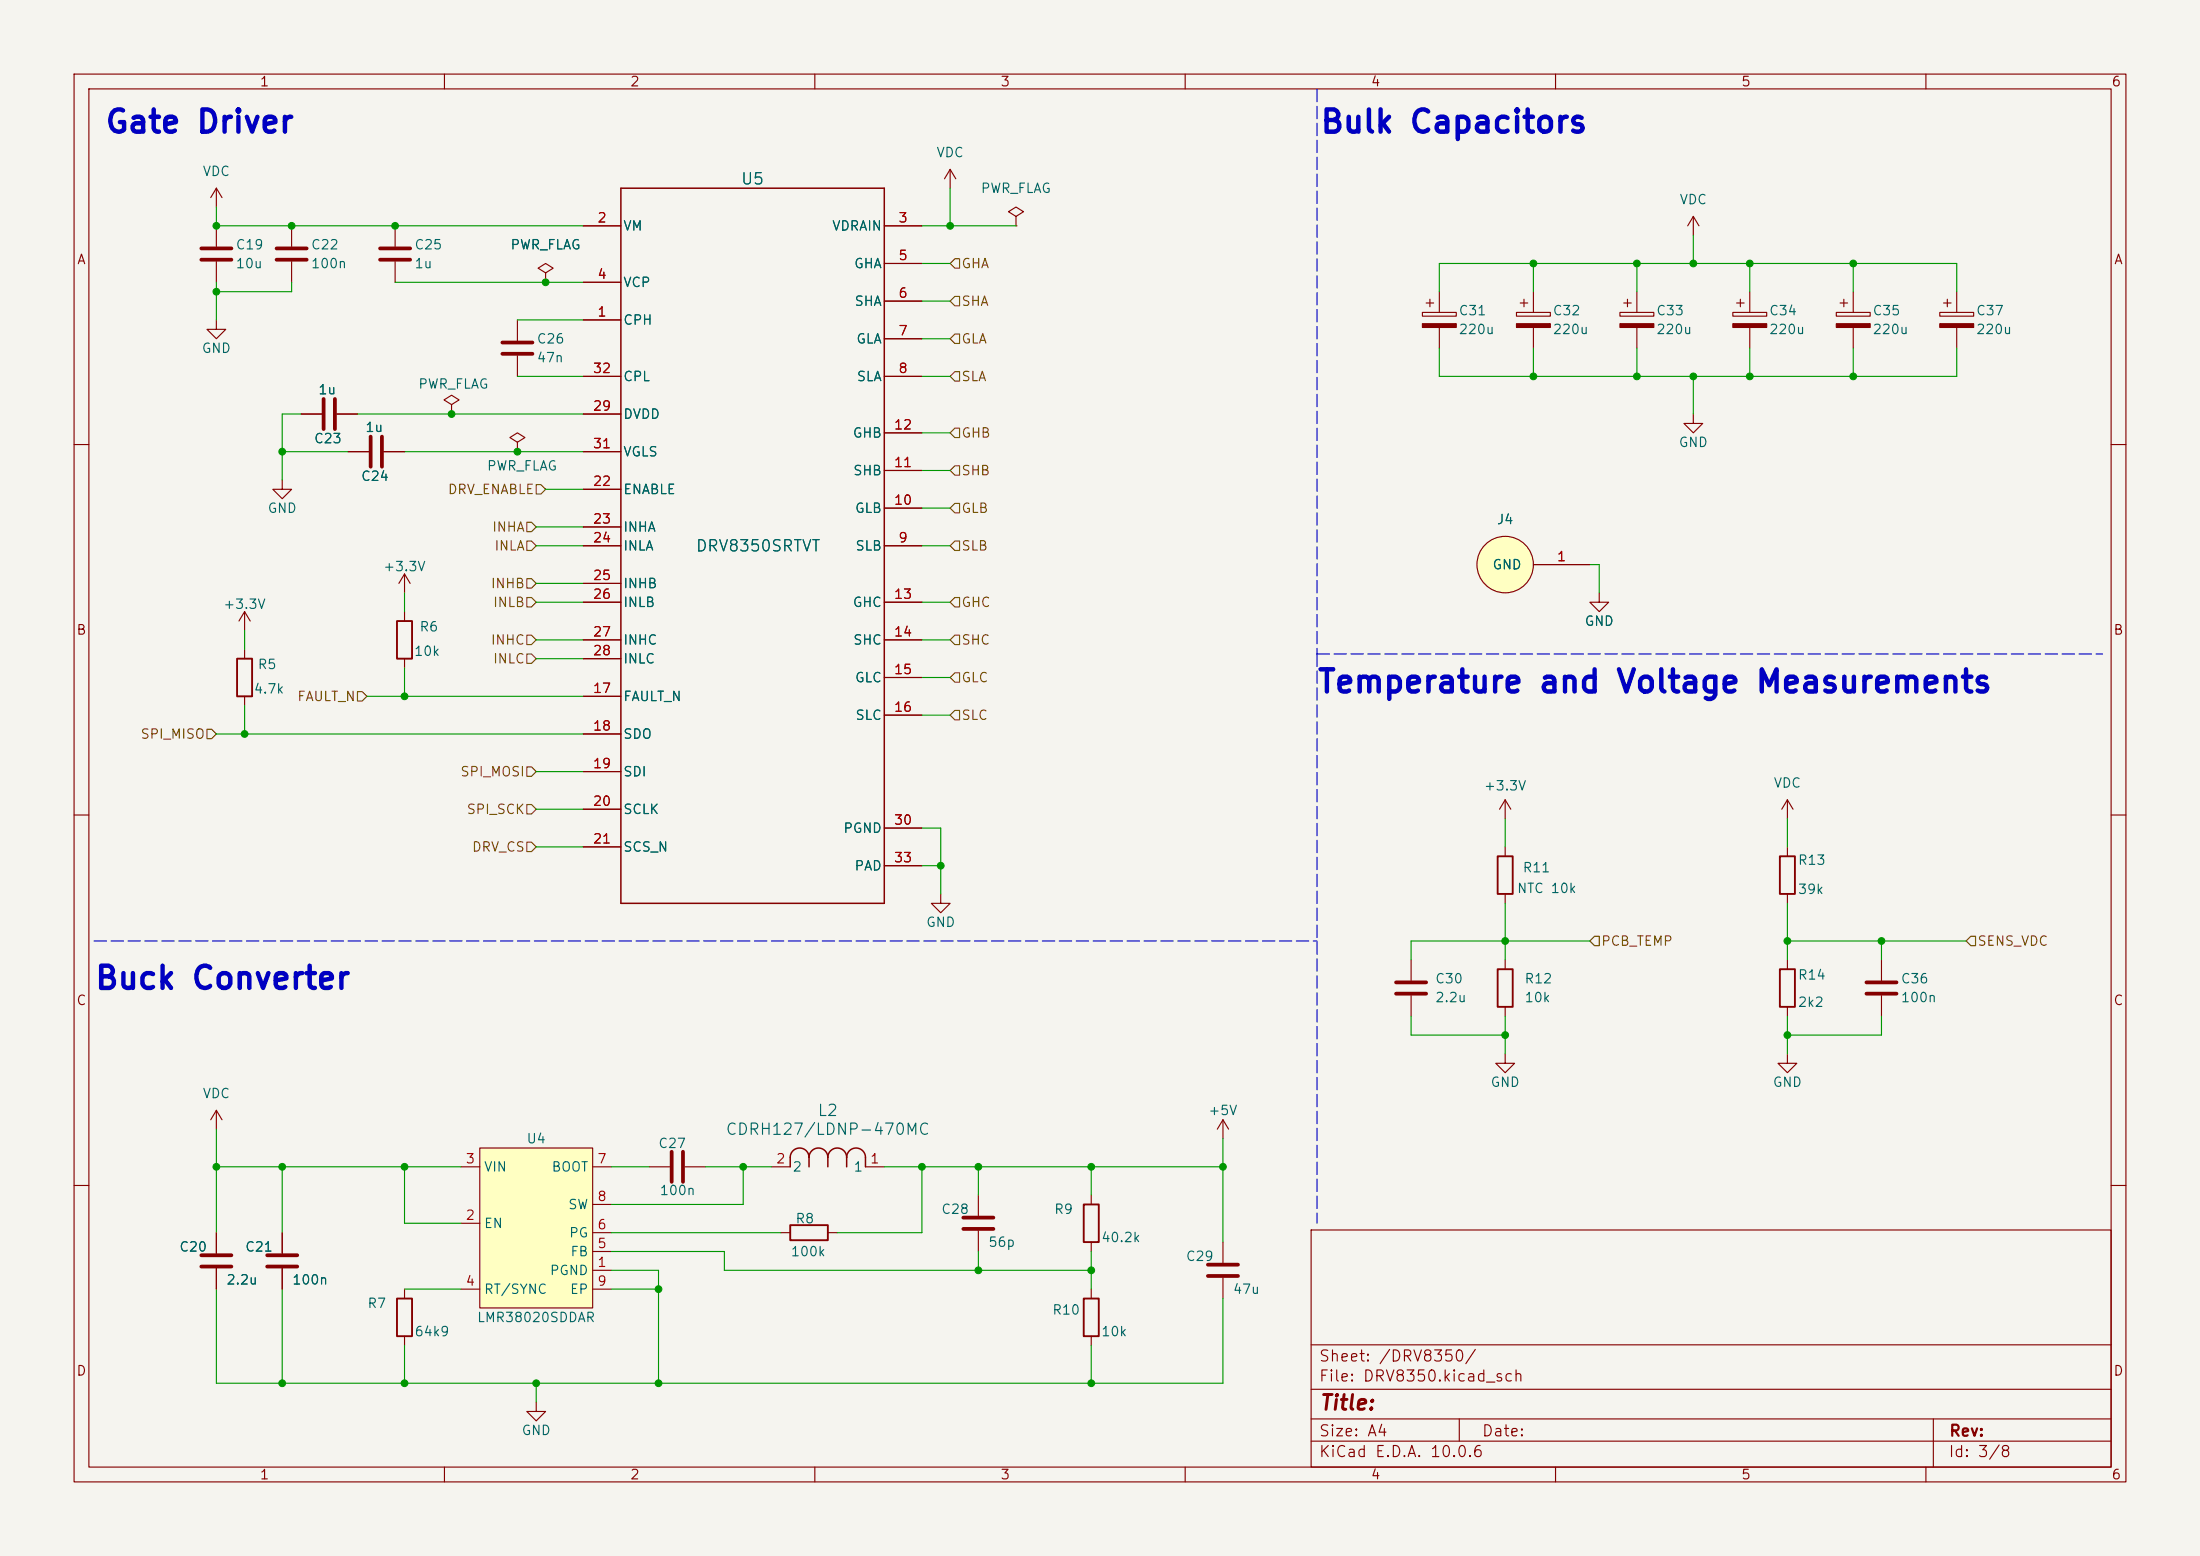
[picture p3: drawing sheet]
<svg xmlns="http://www.w3.org/2000/svg" width="297mm" height="210mm" viewBox="0 0 297 210" stroke-linecap="round" stroke-linejoin="round" font-family="sans-serif">
<path d="M0 0h297v210h-297z" fill="#f5f4ef" stroke="#f5f4ef" stroke-width=".14"/>
<g fill="none" stroke="#840000" stroke-width=".15">
<path d="M10 10h277v190h-277zM12 12h273v186h-273zM60 10v2M110 10v2M160 10v2M210 10v2M260 10v2M29.2 25.4l-.8 1.3M29.2 25.4l.8 1.3M29.2 25.4v2.5M29.2 30.5v2.8M29.2 35.3v2.8"/>
<path d="M250.2 39.4v2.8M264.2 39.4v2.8M40.6 55.9h2.8M45.5 55.9h2.8M61 54.6l1-.6-1-.7-1.1 .7 1.1 .6v1.3M61 55.9h.1M69.8 59.7l1.1-.6-1.1-.7-1 .7 1 .6v1.3M69.8 43.2v2.8M69.8 48v2.8M247.9 42.2h4.6v.5h-4.6zM248.4 40.9h1M248.9 40.4v1"/>
<path d="M250.2 44.2v2.8M261.9 42.2h4.5v.5h-4.5zM262.4 40.9h1M262.9 40.4v1M264.2 44.2v2.8M10 60h2M38.1 64.8v1.2h1.3l-1.3 1.3-1.3-1.3h1.3M54.6 77.5l-.8 1.2M54.6 77.5l.8 1.2M54.6 77.5v2.5M69.8 61h.1M285 60h2"/>
<path d="M10 110h2M203.2 108l-.8 1.2M203.2 108l.8 1.2M203.2 108v2.5M203.2 114.3v1.3M241.3 108v2.5M241.3 114.3v1.3M241.3 108l-.8 1.2M241.3 108l.8 1.2M285 110h2M190.5 129.5v2.8M190.5 134.4v2.8"/>
<path d="M203.2 120.7v1.2M241.3 120.7v1.2M241.3 142.2v1.3h1.3l-1.3 1.3-1.3-1.3h1.3M10 160h2M165.1 167.6v2.8M165.1 172.5v2.8M177 166h108v32h-108zM285 160h2M60 198v2M110 198v2M160 198v2M177 194.5h108"/>
<path d="M177 191.5h108M177 187.5h108M177 181.5h108M197 191.5v3M210 198v2M260 198v2M261 191.5v6.5"/>
</g>
<g fill="#840000" stroke="#840000" stroke-width=".15">
<path d="M247.9 43.7h4.6v.5h-4.6z"/>
<path d="M261.9 43.7h4.5v.5h-4.5z"/>
</g>
<path d="M27.2 33.5h4M27.2 35.1h4M43.7 53.8v4.1M45.2 53.8v4.1M67.8 46.2h4.1M67.8 47.8h4.1M188.5 132.6h4M188.5 134.1h4M163.1 170.7h4M163.1 172.2h4" fill="none" stroke="#840000" stroke-width=".51"/>
<path d="M202.2 115.6h2v5.1h-2zM240.3 115.6h2v5.1h-2z" fill="none" stroke="#840000" stroke-width=".25"/>
<path d="M64.8 154.9h15.2v21.6h-15.2z" fill="#ffffc2"/>
<g fill="none" stroke="#840000" stroke-width=".15">
<path d="M39.4 30.5v2.8M39.4 35.3v2.8M53.3 30.5v2.8M53.3 35.3v2.8M73.7 36.8l1-.6-1-.6-1.1 .6 1.1 .6v1.3M73.7 38.1h.1M78.7 30.5h5.1M78.7 38.1h5.1M119.4 30.5h5.1M119.4 35.6h5.1M128.3 22.9l-.8 1.2M128.3 22.9l.7 1.2"/>
<path d="M128.3 22.9v2.5M137.2 29.2l1-.6-1-.7-1.1 .7 1.1 .6v1.3M137.2 30.5h.1M194.3 39.4v2.8M207 39.4v2.8M221 39.4v2.8M228.6 29.2l-.8 1.3M228.6 29.2l.8 1.3M228.6 29.2v2.6M236.2 39.4v2.8M29.2 43.2v1.3h1.3l-1.3 1.2-1.3-1.2h1.3M40.6 55.9h2.8"/>
<path d="M45.5 55.9h2.8M78.7 43.2h5.1M78.7 50.8h5.1M78.7 55.9h5.1M119.4 40.6h5.1M119.4 45.7h5.1M119.4 50.8h5.1M119.4 58.4h5.1M192 42.2h4.6v.5h-4.6zM192.5 40.9h1M193 40.4v1M194.3 44.2v2.8"/>
<path d="M204.7 42.2h4.6v.5h-4.6zM205.2 40.9h1M205.7 40.4v1M207 44.2v2.8M218.7 42.2h4.6v.5h-4.6zM219.2 40.9h1M219.7 40.4v1M221 44.2v2.8M228.6 55.9v1.3h1.3l-1.3 1.2-1.3-1.2h1.3M233.9 42.2h4.6v.5h-4.6zM234.4 40.9h1.1M234.9 40.4v1"/>
<path d="M236.2 44.2v2.8M47 61h2.8M51.8 61h2.8M78.7 61h5.1M78.7 73.7h5.1M78.7 66h5.1M78.7 71.1h5.1M78.7 78.7h5.1M119.4 73.7h5.1M119.4 68.6h5.1M119.4 63.5h5.1M207 76.2h7.6"/>
<path d="M33 82.6l-.7 1.2M33 82.6l.8 1.2M33 82.6v2.5M33 87.6v1.3M33 94v1.3M54.6 82.6v1.2M54.6 88.9v1.3M78.7 81.3h5.1M78.7 86.4h5.1M78.7 94h5.1M78.7 99.1h5.1M78.7 88.9h5.1"/>
<path d="M119.4 81.3h5.1M119.4 86.4h5.1M119.4 91.4h5.1M119.4 96.5h5.1M215.9 80v1.3h1.3l-1.3 1.3-1.3-1.3h1.3M78.7 104.1h5.1M78.7 109.2h5.1M78.7 114.3h5.1M119.4 111.8h5.1M119.4 116.8h5.1M127 120.7v1.2h1.3l-1.3 1.3-1.3-1.3h1.3M203.2 129.5v1.3"/>
<path d="M203.2 135.9v1.3M241.3 129.5v1.3M241.3 135.9v1.3M254 129.5v2.8M254 134.4v2.8M29.2 149.9v2.5M29.2 149.9l-.8 1.2M29.2 149.9l.8 1.2M62.2 157.5h2.6M64.8 154.9h15.2v21.6h-15.2zM80 157.5h2.5M87.6 157.5h2.8"/>
<path d="M92.5 157.5h2.7M104.1 157.5h2.6M116.8 157.5h2.6M165.1 151.1l-.8 1.3M165.1 151.1l.8 1.3M165.1 151.1v2.6M203.2 142.2v1.3h1.3l-1.3 1.3-1.3-1.3h1.3M29.2 166.4v2.8M29.2 171.2v2.8M38.1 166.4v2.8M38.1 171.2v2.8M54.6 174v1.3"/>
<path d="M62.2 165.1h2.6M62.2 174h2.6M80 171.5h2.5M80 174h2.5M80 168.9h2.5M80 166.4h2.5M80 162.6h2.5M105.4 166.4h1.3M111.8 166.4h1.2M132.1 161.3v2.8M132.1 166.1v2.8M147.3 161.3v1.3"/>
<path d="M147.3 167.6v1.3M147.3 174v1.3M54.6 180.3v1.3M72.4 189.2v1.3h1.3l-1.3 1.3-1.3-1.3h1.3M147.3 180.3v1.3"/>
<circle cx="203.2" cy="76.2" r="3.8"/>
</g>
<g fill="none" stroke="#840000" stroke-width=".51">
<path d="M37.3 33.5h4.1M37.3 35.1h4.1M51.3 33.5h4.1M51.3 35.1h4.1M50 58.9v4.1M51.6 58.9v4.1M252 132.6h4M252 134.1h4M90.7 155.4v4.1M92.2 155.4v4.1M27.2 169.4h4M27.2 170.9h4"/>
<path d="M36.1 169.4h4M36.1 170.9h4M130 164.3h4.1M130 165.9h4.1"/>
</g>
<path d="M32 88.9h2v5.1h-2zM53.6 83.8h2v5.1h-2zM202.2 130.8h2v5.1h-2zM240.3 130.8h2v5.1h-2zM53.6 175.3h2v5h-2zM106.7 165.4h5.1v2h-5.1zM146.3 162.6h2v5h-2zM146.3 175.3h2v5h-2z" fill="none" stroke="#840000" stroke-width=".25"/>
<path d="M83.8 25.4h35.6v96.5h-35.6zM109.2 156.2a1.27 1.27 0 0 0-1.3-1.3 1.27 1.27 0 0 0-1.2 1.3v1.3M109.2 156.2a1.27 1.27 0 0 1 1.3-1.3 1.27 1.27 0 0 1 1.3 1.3M109.2 156.2v1.3M111.8 156.2a1.27 1.27 0 0 1 1.2-1.3 1.27 1.27 0 0 1 1.3 1.3M111.8 156.2v1.3M114.3 156.2a1.27 1.27 0 0 1 1.3-1.3 1.27 1.27 0 0 1 1.2 1.3v1.3M114.3 156.2v1.3" fill="none" stroke="#840000" stroke-width=".2"/>
<g fill="#840000" stroke="#840000" stroke-width=".15">
<path d="M233.9 43.7h4.6v.5h-4.6z"/>
<path d="M204.7 43.7h4.6v.5h-4.6z"/>
<path d="M218.7 43.7h4.6v.5h-4.6z"/>
<path d="M192 43.7h4.6v.5h-4.6z"/>
</g>
<circle cx="203.2" cy="76.2" r="3.8" fill="#ffffc2" stroke="#ffffc2" stroke-width=".14"/>
<g fill="none" stroke="#725600" stroke-width=".15">
<path d="M128.9 34.9h.6v1.3h-.6l-.6-.6zM128.9 45.1h.6v1.3h-.6l-.6-.7zM128.9 40h.6v1.3h-.6l-.6-.7zM128.9 50.2h.6v1.2h-.6l-.6-.6zM128.9 57.8h.6v1.3h-.6l-.6-.7zM71.1 73h.7l.6 .7-.6 .6h-.7zM71.1 78.1h.7l.6 .6-.6 .7h-.7zM71.1 70.5h.7l.6 .6-.6 .7h-.7zM72.4 65.4h.6l.7 .6-.7 .7h-.6zM128.9 67.9h.6v1.3h-.6l-.6-.6zM128.9 62.9h.6v1.2h-.6l-.6-.6zM128.9 73h.6v1.3h-.6l-.6-.6z"/>
<path d="M27.9 98.4h.7l.6 .7-.6 .6h-.7zM48.3 93.3h.6l.6 .7-.6 .6h-.6zM71.1 88.3h.7l.6 .6-.6 .6h-.7zM71.1 80.6h.7l.6 .7-.6 .6h-.7zM71.1 85.7h.7l.6 .7-.6 .6h-.7zM128.9 90.8h.6v1.3h-.6l-.6-.7zM128.9 95.9h.6v1.3h-.6l-.6-.7zM128.9 85.7h.6v1.3h-.6l-.6-.6zM128.9 80.6h.6v1.3h-.6l-.6-.6zM71.1 103.5h.7l.6 .6-.6 .7h-.7zM71.1 108.6h.7l.6 .6-.6 .7h-.7zM71.1 113.7h.7l.6 .6-.6 .6h-.7z"/>
<path d="M215.3 126.4h.6v1.2h-.6l-.7-.6zM266.1 126.4h.6v1.2h-.6l-.7-.6z"/>
</g>
<path d="M177.8 12.1v76.2M177.8 88.3h106M177.8 88.3v76.8M12.7 127h165.1" fill="none" stroke="#0000c2" stroke-width=".15" stroke-dasharray="1.7 .6"/>
<g fill="none" stroke="#009600" stroke-width=".15">
<path d="M29.2 27.9v2.6h49.5M29.2 38.1v5.1M39.4 38.1v1.3h-10.2M53.3 38.1h25.4M124.5 30.5h12.7M124.5 35.6h3.8M128.3 25.4v5.1M194.3 39.4v-3.8h69.9v3.8M207 35.6v3.8M221 35.6v3.8M228.6 31.8v3.8M236.2 35.6v3.8"/>
<path d="M250.2 35.6v3.8M40.6 55.9h-2.5v8.9M48.3 55.9h30.4M69.8 50.8h8.9M69.8 43.2h8.9M124.5 50.8h3.8M124.5 58.4h3.8M124.5 45.7h3.8M124.5 40.6h3.8M194.3 47v3.8h69.9v-3.8M207 47v3.8M221 47v3.8"/>
<path d="M228.6 50.8v5.1M236.2 47v3.8M250.2 47v3.8M38.1 61h8.9M54.6 61h24.1M72.4 71.1h6.3M72.4 73.7h6.3M72.4 78.7h6.3M73.7 66h5M124.5 73.7h3.8M124.5 63.5h3.8M124.5 68.6h3.8"/>
<path d="M214.6 76.2h1.3v3.8M29.2 99.1h49.5M33 85.1v2.5M33 95.3v3.8M49.5 94h29.2M54.6 80v2.6M54.6 90.2v3.8M72.4 88.9h6.3M72.4 81.3h6.3M72.4 86.4h6.3M124.5 81.3h3.8M124.5 86.4h3.8"/>
<path d="M124.5 91.4h3.8M124.5 96.5h3.8M72.4 114.3h6.3M72.4 104.1h6.3M72.4 109.2h6.3M124.5 116.8h2.5M124.5 111.8h2.5v8.9M203.2 110.5v3.8M241.3 110.5v3.8M190.5 137.2v2.5h12.7M203.2 121.9v7.6M203.2 137.2v5"/>
<path d="M214.6 127h-24.1v2.5M241.3 127h24.1M241.3 121.9v7.6M241.3 137.2v5M254 137.2v2.5h-12.7M254 127v2.5M29.2 152.4v14M29.2 157.5h33M38.1 157.5v8.9M54.6 157.5v7.6h7.6M82.5 157.5h5.1M95.2 157.5h8.9"/>
<path d="M100.3 157.5v5.1h-17.8M119.4 157.5h45.7M124.5 157.5v8.9h-11.5M132.1 157.5v3.8M147.3 157.5v3.8M165.1 153.7v13.9M29.2 174v12.7h135.9v-11.4M38.1 174v12.7M54.6 174h7.6M82.5 171.5h6.4v15.2M82.5 168.9h15.3v2.6h49.5M82.5 166.4h22.9"/>
<path d="M82.5 174h6.4M132.1 168.9v2.6M147.3 168.9v5.1M54.6 181.6v5.1M72.4 186.7v2.5M147.3 181.6v5.1"/>
</g>
<g fill="#009600" stroke="#009600" stroke-width=".14">
<circle cx="29.2" cy="30.5" r=".46"/>
<circle cx="39.4" cy="30.5" r=".46"/>
<circle cx="61" cy="55.9" r=".46"/>
<circle cx="69.8" cy="61" r=".46"/>
<circle cx="38.1" cy="61" r=".46"/>
<circle cx="53.3" cy="30.5" r=".46"/>
<circle cx="29.2" cy="39.4" r=".46"/>
<circle cx="73.7" cy="38.1" r=".46"/>
<circle cx="250.2" cy="35.6" r=".46"/>
<circle cx="250.2" cy="50.8" r=".46"/>
<circle cx="228.6" cy="35.6" r=".46"/>
<circle cx="236.2" cy="35.6" r=".46"/>
<circle cx="228.6" cy="50.8" r=".46"/>
<circle cx="236.2" cy="50.8" r=".46"/>
<circle cx="254" cy="127" r=".46"/>
<circle cx="241.3" cy="127" r=".46"/>
<circle cx="132.1" cy="171.5" r=".46"/>
<circle cx="147.3" cy="157.5" r=".46"/>
<circle cx="132.1" cy="157.5" r=".46"/>
<circle cx="147.3" cy="171.5" r=".46"/>
<circle cx="165.1" cy="157.5" r=".46"/>
<circle cx="124.5" cy="157.5" r=".46"/>
<circle cx="127" cy="116.8" r=".46"/>
<circle cx="29.2" cy="157.5" r=".46"/>
<circle cx="38.1" cy="157.5" r=".46"/>
<circle cx="54.6" cy="157.5" r=".46"/>
<circle cx="38.1" cy="186.7" r=".46"/>
<circle cx="54.6" cy="186.7" r=".46"/>
<circle cx="221" cy="35.6" r=".46"/>
<circle cx="207" cy="35.6" r=".46"/>
<circle cx="207" cy="50.8" r=".46"/>
<circle cx="128.3" cy="30.5" r=".46"/>
<circle cx="221" cy="50.8" r=".46"/>
<circle cx="33" cy="99.1" r=".46"/>
<circle cx="54.6" cy="94" r=".46"/>
<circle cx="241.3" cy="139.7" r=".46"/>
<circle cx="147.3" cy="186.7" r=".46"/>
<circle cx="203.2" cy="139.7" r=".46"/>
<circle cx="203.2" cy="127" r=".46"/>
<circle cx="72.4" cy="186.7" r=".46"/>
<circle cx="88.9" cy="186.7" r=".46"/>
<circle cx="100.3" cy="157.5" r=".46"/>
<circle cx="88.9" cy="174" r=".46"/>
</g>
<g font-size="3" fill="#0000c2">
<text x="14" y="18.7">Gate Driver</text>
<text x="178.1" y="18.7">Bulk Capacitors</text>
<text x="177.7" y="94.2">Temperature and Voltage Measurements</text>
<text x="12.6" y="134.2">Buck Converter</text>
</g>
<text font-size="2" fill="#840000" x="178" y="190.8">Title:</text>
<g font-size="1.5" fill="#006464">
<text x="99.9" y="25.3">U5</text>
<text x="93.8" y="74.8">DRV8350SRTVT</text>
<text x="97.9" y="153.6">CDRH127/LDNP-470MC</text>
<text x="110.3" y="151">L2</text>
</g>
<g font-size="1.5" fill="#840000">
<text x="178" y="184.1">Sheet: /DRV8350/</text>
<text x="178" y="186.8">File: DRV8350.kicad_sch</text>
<text x="178" y="197">KiCad E.D.A. 10.0.6</text>
<text x="178" y="194.2">Size: A4</text>
<text x="200" y="194.2">Date:</text>
<text x="263" y="197">Id: 3/8</text>
<text x="263" y="194.2">Rev:</text>
</g>
<g font-size="1.3" fill="#840000">
<text x="35" y="12">1</text>
<text x="85" y="12">2</text>
<text x="135" y="12">3</text>
<text x="185" y="12">4</text>
<text x="235" y="12">5</text>
<text x="285" y="12">6</text>
<text x="10.3" y="36">A</text>
<text x="285.3" y="36">A</text>
<text x="10.2" y="86">B</text>
<text x="285.2" y="86">B</text>
<text x="10.2" y="136">C</text>
<text x="285.2" y="136">C</text>
<text x="10.2" y="186">D</text>
<text x="285.2" y="186">D</text>
<text x="35" y="200">1</text>
<text x="85" y="200">2</text>
<text x="135" y="200">3</text>
<text x="185" y="200">4</text>
<text x="235" y="200">5</text>
<text x="285" y="200">6</text>
</g>
<g font-size="1.3" fill="#006464">
<text x="126.3" y="21.5">VDC</text>
<text x="27.3" y="24.1">VDC</text>
<text x="132.3" y="26.4">PWR_FLAG</text>
<text x="226.7" y="27.9">VDC</text>
<text x="31.7" y="34">C19</text>
<text x="41.9" y="34">C22</text>
<text x="55.9" y="34">C25</text>
<text x="68.8" y="34">PWR_FLAG</text>
<text x="84" y="31.4">VM</text>
<text x="112.2" y="31.4">VDRAIN</text>
<text x="31.7" y="36.5">10u</text>
<text x="41.9" y="36.5">100n</text>
<text x="55.9" y="36.5">1u</text>
<text x="84" y="39.1">VCP</text>
<text x="115.2" y="36.5">GHA</text>
<text x="115.3" y="41.6">SHA</text>
<text x="27.1" y="48">GND</text>
<text x="72.4" y="46.7">C26</text>
<text x="84" y="44.1">CPH</text>
<text x="115.5" y="46.7">GLA</text>
<text x="196.8" y="42.9">C31</text>
<text x="196.8" y="45.4">220u</text>
<text x="209.5" y="42.9">C32</text>
<text x="209.5" y="45.4">220u</text>
<text x="223.5" y="42.9">C33</text>
<text x="223.5" y="45.4">220u</text>
<text x="238.7" y="42.9">C34</text>
<text x="238.7" y="45.4">220u</text>
<text x="252.7" y="42.9">C35</text>
<text x="252.7" y="45.4">220u</text>
<text x="266.7" y="42.9">C37</text>
<text x="266.7" y="45.4">220u</text>
<text x="42.9" y="53.5">1u</text>
<text x="56.4" y="52.8">PWR_FLAG</text>
<text x="72.4" y="49.2">47n</text>
<text x="84" y="51.8">CPL</text>
<text x="115.6" y="51.8">SLA</text>
<text x="49.2" y="58.6">1u</text>
<text x="84" y="56.8">DVDD</text>
<text x="115" y="59.4">GHB</text>
<text x="42.3" y="60.1">C23</text>
<text x="48.7" y="65.2">C24</text>
<text x="65.6" y="63.8">PWR_FLAG</text>
<text x="84" y="61.9">VGLS</text>
<text x="115.1" y="64.5">SHB</text>
<text x="226.5" y="60.7">GND</text>
<text x="36" y="69.5">GND</text>
<text x="84" y="67">ENABLE</text>
<text x="115.3" y="69.5">GLB</text>
<text x="202" y="71.1">J4</text>
<text x="51.6" y="77.4">+3.3V</text>
<text x="84" y="72.1">INHA</text>
<text x="84" y="74.6">INLA</text>
<text x="115.4" y="74.6">SLB</text>
<text x="201.4" y="77.2">GND</text>
<text x="30.1" y="82.5">+3.3V</text>
<text x="84" y="79.7">INHB</text>
<text x="84" y="82.2">INLB</text>
<text x="115" y="82.2">GHC</text>
<text x="55.8" y="88.8">10k</text>
<text x="56.5" y="85.5">R6</text>
<text x="84" y="87.3">INHC</text>
<text x="84" y="89.9">INLC</text>
<text x="115.1" y="87.3">SHC</text>
<text x="213.8" y="84.8">GND</text>
<text x="34.2" y="93.9">4.7k</text>
<text x="34.7" y="90.6">R5</text>
<text x="84" y="94.9">FAULT_N</text>
<text x="115.3" y="92.4">GLC</text>
<text x="84" y="100">SDO</text>
<text x="115.4" y="97.5">SLC</text>
<text x="84" y="105.1">SDI</text>
<text x="200.2" y="107">+3.3V</text>
<text x="239.4" y="106.6">VDC</text>
<text x="84" y="110.2">SCLK</text>
<text x="113.8" y="112.7">PGND</text>
<text x="84" y="115.3">SCS_N</text>
<text x="115.3" y="117.8">PAD</text>
<text x="205.5" y="118.1">R11</text>
<text x="242.6" y="117">R13</text>
<text x="124.9" y="125.4">GND</text>
<text x="204.7" y="120.9">NTC 10k</text>
<text x="242.6" y="121">39k</text>
<text x="193.7" y="133">C30</text>
<text x="193.7" y="135.6">2.2u</text>
<text x="205.7" y="133">R12</text>
<text x="205.7" y="135.6">10k</text>
<text x="242.6" y="136.2">2k2</text>
<text x="242.6" y="132.5">R14</text>
<text x="256.5" y="133">C36</text>
<text x="256.5" y="135.6">100n</text>
<text x="27.3" y="148.5">VDC</text>
<text x="201.1" y="147">GND</text>
<text x="239.2" y="147">GND</text>
<text x="71" y="154.6">U4</text>
<text x="88.8" y="155.3">C27</text>
<text x="163" y="150.8">+5V</text>
<text x="65.3" y="158.4">VIN</text>
<text x="74.4" y="158.4">BOOT</text>
<text x="89" y="161.6">100n</text>
<text x="106.9" y="158.4">2</text>
<text x="115.1" y="158.4">1</text>
<text x="65.3" y="166.1">EN</text>
<text x="76.6" y="163.5">SW</text>
<text x="76.7" y="167.3">PG</text>
<text x="107.3" y="165.4">R8</text>
<text x="127" y="164.2">C28</text>
<text x="142.2" y="164.2">R9</text>
<text x="148.6" y="168">40.2k</text>
<text x="24.1" y="169.2">C20</text>
<text x="30.5" y="173.7">2.2u</text>
<text x="33" y="169.2">C21</text>
<text x="39.4" y="173.7">100n</text>
<text x="74.1" y="172.4">PGND</text>
<text x="76.9" y="169.9">FB</text>
<text x="106.7" y="169.9">100k</text>
<text x="133.3" y="168.6">56p</text>
<text x="160" y="170.5">C29</text>
<text x="49.5" y="176.9">R7</text>
<text x="64.3" y="178.8">LMR38020SDDAR</text>
<text x="65.3" y="175">RT/SYNC</text>
<text x="76.9" y="175">EP</text>
<text x="142" y="177.7">R10</text>
<text x="166.4" y="175">47u</text>
<text x="55.9" y="180.7">64k9</text>
<text x="148.6" y="180.7">10k</text>
<text x="70.3" y="194">GND</text>
</g>
<g font-size="1.3" fill="#a90000">
<text x="80.5" y="30.3">2</text>
<text x="121.2" y="30.3">3</text>
<text x="121.2" y="35.4">5</text>
<text x="80.5" y="38">4</text>
<text x="121.2" y="40.5">6</text>
<text x="80.5" y="43">1</text>
<text x="121.2" y="45.6">7</text>
<text x="79.9" y="50.7">32</text>
<text x="121.2" y="50.7">8</text>
<text x="79.9" y="55.7">29</text>
<text x="120.6" y="58.3">12</text>
<text x="79.9" y="65.9">22</text>
<text x="79.9" y="60.8">31</text>
<text x="120.6" y="63.4">11</text>
<text x="79.9" y="71">23</text>
<text x="120.6" y="68.4">10</text>
<text x="79.9" y="73.5">24</text>
<text x="121.2" y="73.5">9</text>
<text x="210.1" y="76.1">1</text>
<text x="79.9" y="78.6">25</text>
<text x="79.9" y="81.1">26</text>
<text x="120.6" y="81.1">13</text>
<text x="79.9" y="86.2">27</text>
<text x="79.9" y="88.8">28</text>
<text x="120.6" y="86.2">14</text>
<text x="79.9" y="93.8">17</text>
<text x="120.6" y="91.3">15</text>
<text x="79.9" y="98.9">18</text>
<text x="120.6" y="96.4">16</text>
<text x="79.9" y="104">19</text>
<text x="79.9" y="109.1">20</text>
<text x="120.6" y="111.6">30</text>
<text x="79.9" y="114.2">21</text>
<text x="120.6" y="116.7">33</text>
<text x="62.8" y="157.3">3</text>
<text x="80.5" y="157.3">7</text>
<text x="104.7" y="157.3">2</text>
<text x="117.4" y="157.3">1</text>
<text x="62.8" y="165">2</text>
<text x="80.5" y="166.2">6</text>
<text x="80.5" y="162.4">8</text>
<text x="62.8" y="173.9">4</text>
<text x="80.5" y="171.3">1</text>
<text x="80.5" y="168.8">5</text>
<text x="80.5" y="173.9">9</text>
</g>
<g font-size="1.3" fill="#725600">
<text x="129.7" y="41.6">SHA</text>
<text x="129.7" y="36.5">GHA</text>
<text x="129.7" y="46.7">GLA</text>
<text x="129.7" y="51.8">SLA</text>
<text x="129.7" y="59.4">GHB</text>
<text x="129.7" y="64.5">SHB</text>
<text x="60.4" y="67">DRV_ENABLE</text>
<text x="129.7" y="69.5">GLB</text>
<text x="66.3" y="72.1">INHA</text>
<text x="66.7" y="74.6">INLA</text>
<text x="129.7" y="74.6">SLB</text>
<text x="66.2" y="79.7">INHB</text>
<text x="66.5" y="82.2">INLB</text>
<text x="129.7" y="82.2">GHC</text>
<text x="66.2" y="87.3">INHC</text>
<text x="66.5" y="89.9">INLC</text>
<text x="129.7" y="87.3">SHC</text>
<text x="40" y="94.9">FAULT_N</text>
<text x="129.7" y="92.4">GLC</text>
<text x="18.9" y="100">SPI_MISO</text>
<text x="129.7" y="97.5">SLC</text>
<text x="62.1" y="105.1">SPI_MOSI</text>
<text x="62.9" y="110.2">SPI_SCK</text>
<text x="63.6" y="115.3">DRV_CS</text>
<text x="216.1" y="128">PCB_TEMP</text>
<text x="266.9" y="128">SENS_VDC</text>
</g>
</svg>
